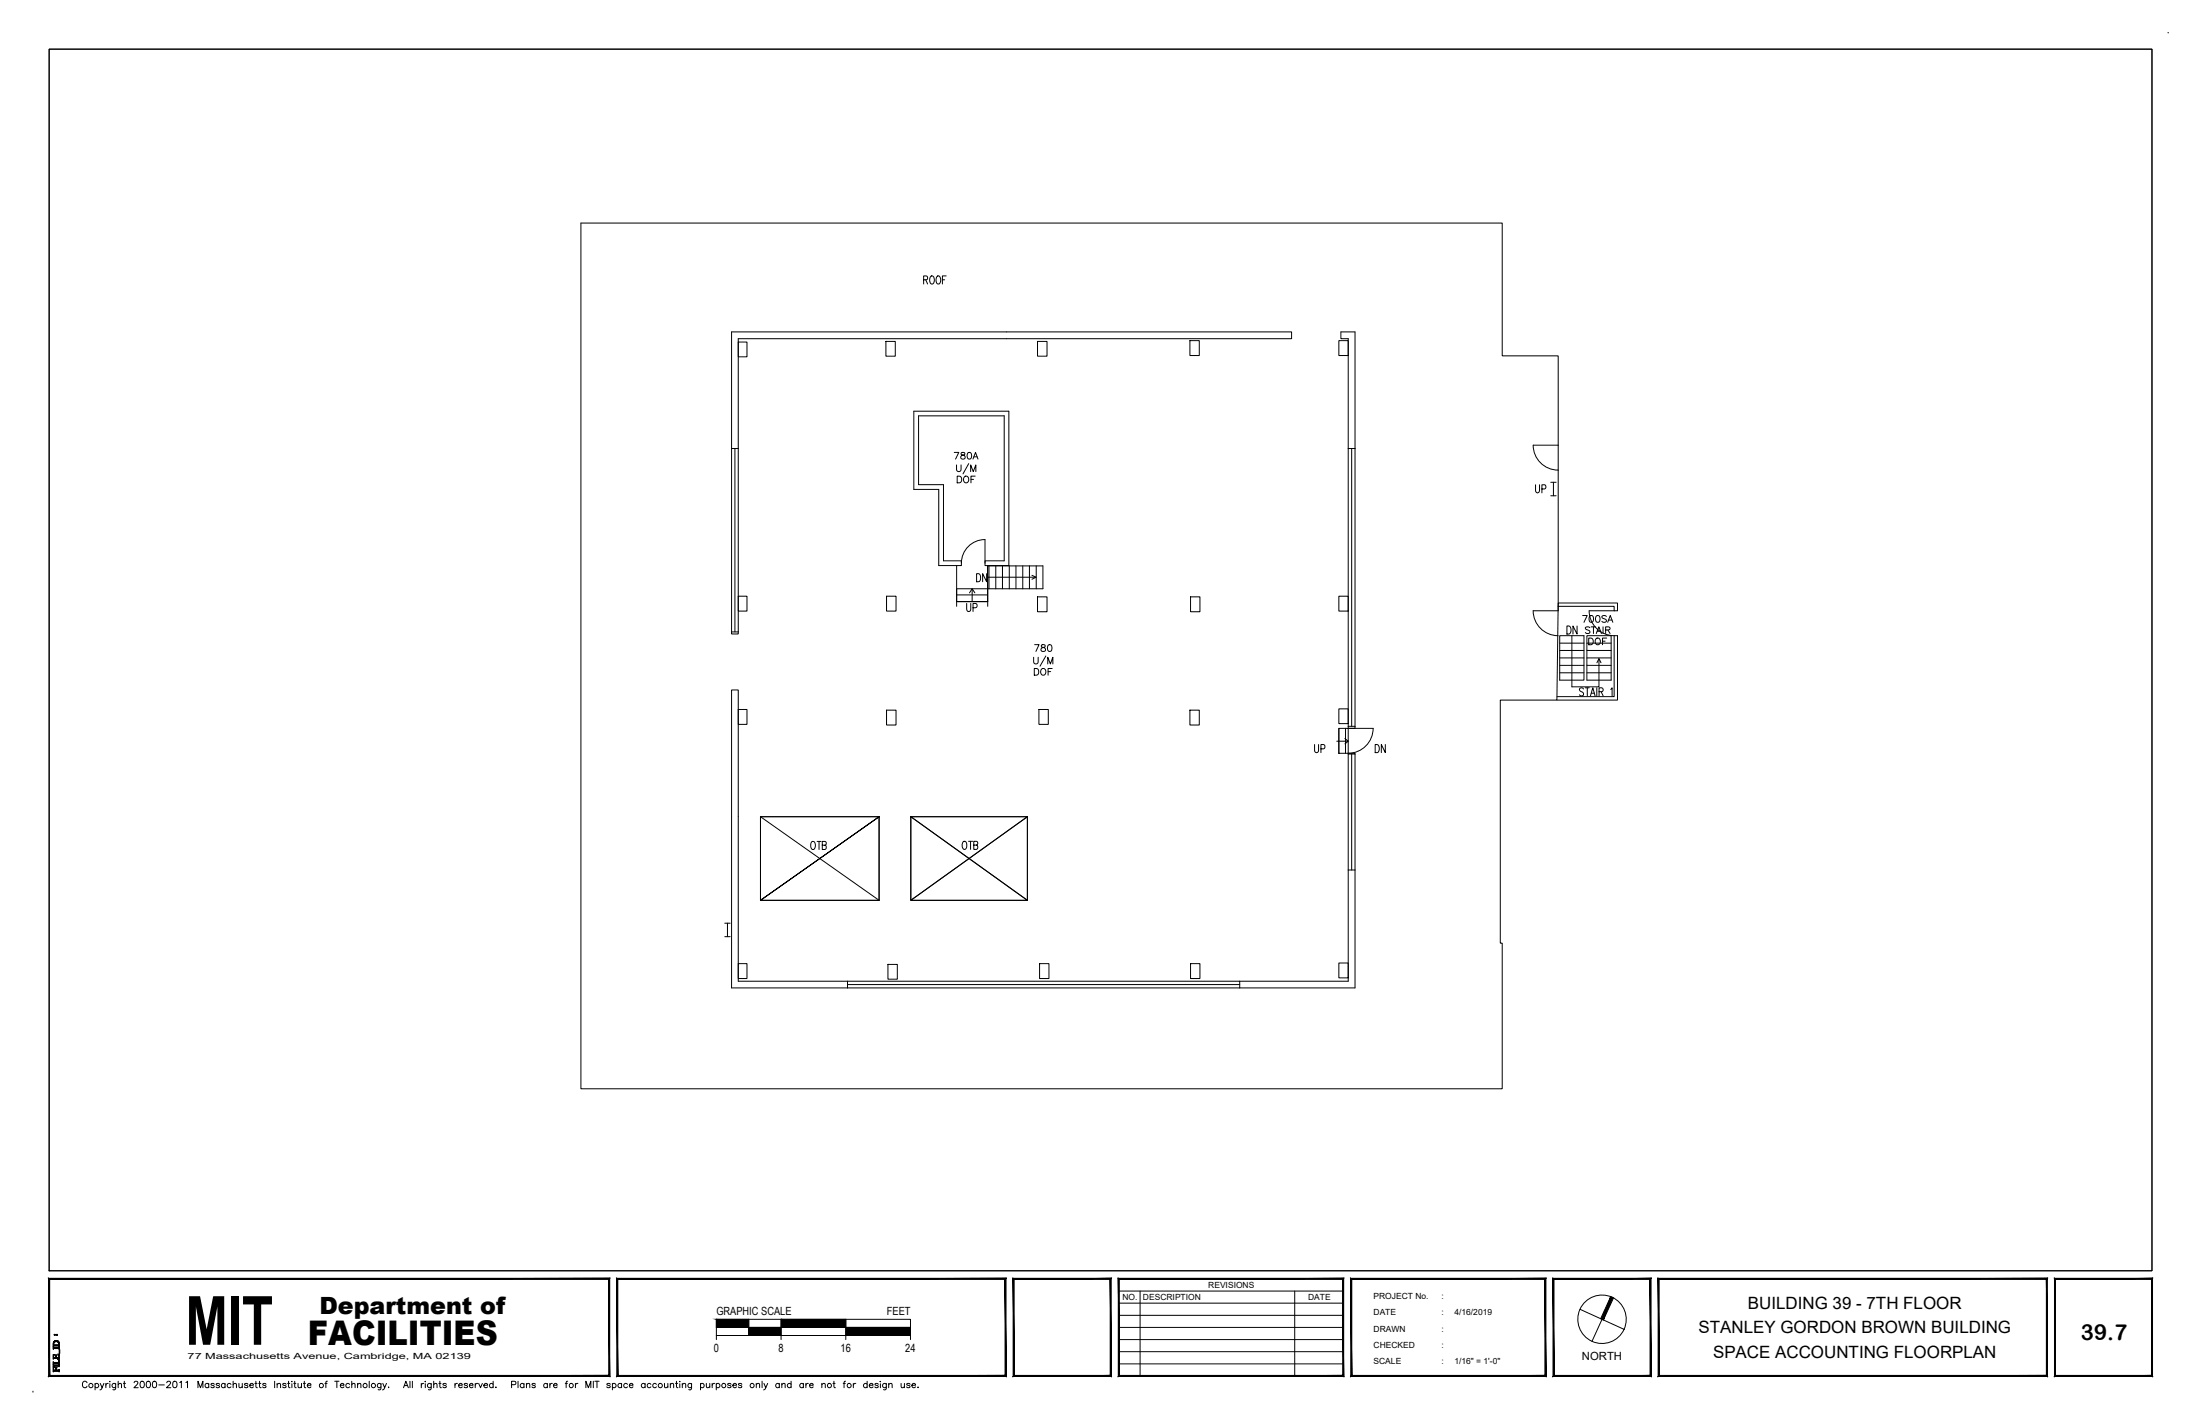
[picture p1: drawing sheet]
<svg xmlns="http://www.w3.org/2000/svg" width="432mm" height="279mm" viewBox="0 0 432 279" stroke-linecap="round" stroke-linejoin="round" font-family="sans-serif">
<g fill="none" stroke="#000" stroke-width=".2">
<path d="M9.6 9.6h412.8v239.7h-412.8zM425.5 6.5h.1M144.9 67.1h1.7v2.9h-1.7zM173.9 67h1.8v2.9h-1.8zM203.6 67h1.9v2.9h-1.9zM233.5 66.8h1.9v3h-1.9zM262.8 66.8h1.8v3h-1.8zM143.6 88h1.3M144.2 88v36M179.4 80.7h18.6v30.3h-4.7v-1h3.8v-28.4h-16.8v13.5h4.9v14.9h3.5v1h-4.5v-15h-4.8zM187.3 88.8h.9l-.6 1.3M187.7 91.2v1l.4 .3 .5-.2v-1.1"/>
<path d="M187.9 93.4h.4a.7 .7 0 0 1 .5 .7 .7 .7 0 0 1-.5 .6h-.4zM188.7 88.8l-.1 .3 .2 .2a.46 .46 0 0 1 .6 .2 .46 .46 0 0 1-.2 .6 .46 .46 0 0 1-.6-.3l.2-.4 .6-.3-.1-.3zM189.2 93.6l.2-.1a.62 .62 0 0 1 .8 .6 .62 .62 0 0 1-.8 .6l-.3-.5zM190 88.8a.43 .43 0 0 1 .6 .2l.1 .3a.57 .57 0 0 1-.5 .8 .83 .83 0 0 1-.2-1.3zM190.1 91l-1.1 2M190.5 92.5v-1.3l.5 1.3 .5-1.3v1.3M190.6 94.1h.5M191 90.1l.5-1.3 .5 1.3M191.1 89.6h.7M191.4 93.4h-.8v1.3M264.6 88h1.4M265.3 88v54.5"/>
<path d="M305.8 87.3v-17.5h-11v-26h-180.8v169.8h180.8v-28.5h-.3v-47.7h11.1l.2-19.1v-26.1M305.8 87.3h-4.9a4.9 4.9 0 0 0 4.9 4.9M305.8 87.3v4.9M144.9 117h1.7v2.9h-1.7zM174 117h1.9v2.9h-1.9zM187.8 115.5h6.1v2.5h-6.1zM187.8 111v8M188.7 110.5a4.6 4.6 0 0 1 4.6-4.6v4.6M190.8 115.5v2.5M193.9 111h10.8v4.5h-10.8zM193.9 111v8M193.9 113.3h9.4"/>
<path d="M196.8 111v4.5M198.1 111v4.5M199.4 111v4.5M200.7 111v4.5M202 111v4.5M202.5 112.9l.8 .4-.8 .4M203.4 111v4.5M203.6 117.1h1.9v2.9h-1.9zM233.7 117.1h1.8v2.9h-1.8zM262.8 117h1.8v2.9h-1.8zM305.8 119v.8h-4.9a4.9 4.9 0 0 0 4.9 4.9M305.8 119v-.7h11.7v1.5h-5.6a4.9 4.9 0 0 0 4.9 4.9"/>
<path d="M305.8 119h11v.8M143.6 124v-58.9h109.9v1.4h-108.6v57.5M143.6 124v.4h1.3v-.4M143.6 124h1.3M144.9 139.2h1.7v2.9h-1.7zM174 139.3h1.9v3h-1.9zM202.9 129v.9l.4 .4 .4-.2 .1-1.1M203 131.2h.4a.71 .71 0 0 1 .5 .6 .71 .71 0 0 1-.5 .7h-.4zM203.1 126.5h.8l-.6 1.3M203.9 139.2h1.9v2.9h-1.9zM204.4 131.4a.6 .6 0 0 1 .8 0 .6 .6 0 0 1-.1 .9 .6 .6 0 0 1-.8-.1 .6 .6 0 0 1 .1-.8zM204.4 126.5v.4l.6 .2 .2 .3a.44 .44 0 0 1-.4 .4 .44 .44 0 0 1-.5-.4l.2-.3 .6-.3v-.3z"/>
<path d="M205.3 128.7l-1.2 2M205.6 130.3v-1.3l.6 1.3 .4-1.3v1.3M205.7 131.8h.5M205.8 126.5a.43 .43 0 0 1 .6 .2l.1 .4a.57 .57 0 0 1-.5 .7 .85 .85 0 0 1-.2-1.3zM206.5 131.2h-.8v1.3M233.5 139.3h1.9v3h-1.9zM262.8 139.1h1.8v2.9h-1.8zM305.6 136.7h11.2v-12h.7v12.7h-11.9M306.1 124.7h4.8v8.7h-4.8zM306.1 127.6h4.8M306.1 129.1h4.8M306.1 130.5h4.8"/>
<path d="M306.1 132h4.8M308.5 124.7v10.1h5.3v-5.6M310.8 135.2a.4 .4 0 0 0-.6-.2 .4 .4 0 0 0 0 .7l.4 .1a.43 .43 0 0 1 .1 .7 .43 .43 0 0 1-.7-.2M311.1 135h.8M311.5 124.7h4.7v8.7h-4.7zM311.5 127.6h4.7M311.5 129.1h4.7M311.5 130.5h4.7M311.5 132h4.7M311.5 126.2h4.7M311.5 135v1.5M311.8 125.2h.5a.7 .7 0 0 1 .4 .6 .7 .7 0 0 1-.4 .7h-.5z"/>
<path d="M312.1 120.8a.43 .43 0 0 1 .6 .2l.1 .3a.57 .57 0 0 1-.5 .8 .85 .85 0 0 1-.2-1.3zM312.2 136.5l.4-1.5 .5 1.5M312.3 123h.9M312.3 136h.6M312.8 123v1.3M313.2 125.4a.6 .6 0 0 1 .9 .1 .6 .6 0 0 1-.1 .8 .6 .6 0 0 1-.9-.1 .6 .6 0 0 1 .1-.8zM313.3 124.3l.5-1.3 .5 1.3M313.3 120.8a.43 .43 0 0 1 .7 .2v.3a.57 .57 0 0 1-.5 .8 .85 .85 0 0 1-.2-1.3zM313.4 135v1.5M313.4 130l.4-.8 .4 .8M313.5 123.9h.6M313.9 135.7h.7l.1-.3-.1-.4h-.7v1.5"/>
<path d="M314.3 135.7l.4 .8M314.5 125.8h.5M314.6 123v1.3M315.1 123.6l.8-.1 .1-.3-.3-.2h-.6v1.3M315.3 121l-.3-.2-.6 .2 .1 .3 .7 .2 .1 .2v.2l-.3 .2-.6-.2M315.4 125.2h-.9v1.3M315.5 122.1l.6-1.3 .5 1.3M315.6 123.6l.4 .7M315.7 121.7h.7M316.1 135.3l.3-.3v1.5M262.4 145.4h2.2M262.8 142.9h1.8v4.9h-1.8z"/>
<path d="M262.8 142.9v4.9M264 144.9l.6 .5-.6 .6M264.1 142.9v4.9M264.6 142.9h4.9a4.9 4.9 0 0 1-4.9 4.9M264.6 147.9v44.6h-119.7v-57.1h-1.3v58.4h122.4v-45.9M264.6 147.9v-.1h1.4v.1M264.6 147.9h1.4M264.6 142.5h1.4M265.3 147.9v22.8M266 142.5v.4h-1.4M266 142.5v-77.4h-2.8v1.4h1.4v76.4M149.3 160.2h23.2v16.4h-23.2z"/>
<path d="M149.3 160.2h23.2v16.4h-23.2l23.2-16.4-23.2 16.4zM149.3 160.2l23.2 16.4M159.3 165.2l.2-.1a.86 .86 0 0 1 .6 .6 .86 .86 0 0 1-.3 .9l-.1 .1a.89 .89 0 0 1-.4-1.5zM160.4 165.1h.8M160.8 165.1v1.6M161.4 165.8h.7l.1-.3-.1-.3-.7-.1v1.6h.5l.2-.2v-.5l-.2-.2M178.8 160.2h22.8v16.4zM178.8 176.6l22.8-16.4v16.4zM178.8 160.2l22.8 16.4h-22.8zM189.1 165.1h.1a.87 .87 0 0 1 .3 1.5l-.1 .1a.89 .89 0 0 1-.3-1.6zM190.1 165.1h.8M190.5 165.1v1.6"/>
<path d="M191.1 165.8l.7-.1 .1-.2-.1-.4h-.7v1.6h.5l.2-.2 .1-.4-.3-.3M264.6 170.7h1.4M142.3 183.8h1M142.3 181.1h1M142.8 181.1v2.7M144.9 189.1h1.7v2.9h-1.7zM166.3 193.2h77M166.3 192.5v1.3M174.3 189.2h1.8v2.9h-1.8zM204 189.1h1.9v2.9h-1.9zM233.7 189.1h1.8v2.9h-1.8zM243.3 192.5v1.3"/>
<path d="M262.8 188.9h1.8v3h-1.8zM140.6 258.9h38.1v3.1h-38.1zM147 258.9v3.1M153.3 258.9v3.9M166 258.9v3.9M219.7 253.3h43.9M219.7 255.7h43.9M219.7 258.1h43.9M223.8 253.3v16.7M254.1 253.3v16.7M310.1 256.9l8.7 3.9M316.4 254.5l-3.9 8.7"/>
<path d="M6.5 273.1h.1M10.4 268.2v1l.1-.2 1.1 .1M10.4 268.2h.3l-.2 .2v.4M10.4 267.7v.5l.1-.1M10.4 265.8h.3l-.2 .1v.5h.5M10.4 265.8v.9l.1-.2h1M10.4 264.3v.4l.1-.1M10.4 267.7h.1M10.4 264.3h.1M10.5 268.2v.9M10.5 267.7v.1h1.1M10.5 267.8v.3"/>
<path d="M10.5 267.2v.4M10.5 265.8v.8M10.5 264.3v.1h1M10.5 264.3v.4M10.5 263.5v.6M10.5 267.3v.2M10.5 264.4v.2M10.5 264.6h1M10.5 267.9h1.1M10.5 264.5h1.1M10.5 268.4v-.2v.8M10.5 268.9h1"/>
<path d="M10.5 268.9h1.1zM10.5 268.8h.5M10.5 267.5h1zM10.5 267.5h1M10.5 267.4h1M10.5 266.5h1zM10.5 266.4h1zM10.5 266v-.2v.7M10.5 263.4v.7M10.5 267.5h.1M10.5 266.4h1M10.5 268.2v.1z"/>
<path d="M10.5 263.3v.3M10.5 263.9v.2M10.5 263.9h1M10.6 267.9l-.1 .1M10.6 268h.9M10.6 267.3l-.1 .2M10.6 264h.9zM10.6 264h.9M10.6 263.9h.9M10.6 263.3v.2M10.6 263.5l-.1 .4M10.6 265.8l-.1 .1"/>
<path d="M10.6 264.4h.9M10.6 264.6h-.1M10.6 268.2h.1M10.6 265.8h.1M10.6 263.2v.3M10.6 263.2l-.2 1 .2-.1h1M10.6 263.4v-.2h.9v.2M10.6 263.3h.1M10.6 263.2h.3M10.6 263.4v.1M10.6 263.3h.2M10.6 263.2h.8"/>
<path d="M10.6 261.9h.2M10.7 263.3l-.1 .1M10.7 263.2h.7M10.7 261.9h.1M10.7 261.8h.1zM10.7 262h.1zM10.7 263.1l-.1 .1M10.7 263.1h.7M10.7 265.8h-.1M10.7 263.3a.52 .52 0 0 1 .7 0 .52 .52 0 0 1 .1 .6M10.7 263.3h.1M10.8 263.1h.5"/>
<path d="M10.9 263.1h.4M10.9 268.4h.2M10.9 265.9h.2M10.9 263h.3M10.9 263l.4 .1M10.9 263l-.2 .1M10.9 268.4h-.1h.4l-.2 .1v.3M10.9 268.4l.1 .4M10.9 265.9l.1 .5M10.9 265.9h-.1h.4l-.2 .1v.4M11 268.4h.1M11 265.9h.1"/>
<path d="M11 266h.1M11 268.5v.3M11 266v.4M11 268.8h.5l.1-.1v.5v-.1M11 266.4l.5-.1v-.5l-.2-.1 .3 .1v.9l-.1-.2M11.1 261.9h.2M11.1 262h.2h-.2M11.1 261.8h.1h-.1M11.2 263.2h.3l-.2 .1M11.3 263.1h.1M11.3 263.3h.2h-.1M11.3 263.1h-.6h.7"/>
<path d="M11.3 266.7l.2 .1M11.4 263.1l.2 .4v.7v-.1M11.4 265.7l.1 .1v.1M11.4 266.8h.1M11.5 267.3v-.4l-.2-.2 .3 .1v.8M11.5 267.3h-1l-.1-.1v.4M11.5 263.3h-.1M11.5 266.8h.1M11.5 265.8h.1M11.5 268l-1 .1M11.5 267.5h-.9l-.2 .1M11.5 267.5l.1 .1"/>
<path d="M11.5 266.8v.1M11.5 264.6h-1M11.5 263.2v.3M11.5 267.3h.1M11.5 266.9v-.1v.7M11.5 267.3v.2M11.5 266.3v.2zM11.5 263.3v.2M11.5 268h.1M11.5 266.3v.2M11.5 263.8v.3v-.2M11.5 263.3v.3"/>
<path d="M11.6 269h-1.1h1.1M11.6 268.8v.2M11.6 267.8v.2M11.6 267.5v-.7v.8M11.6 266.5v-.7v.8M11.6 264.4v-.1v.4l-.1-.1M11.6 264.4h-.1M11.6 264.4v.2M11.6 267.8l-.1 .1M11.6 263.4v.7M11.6 268.8v.3M11.6 267.7v.5l-.1-.2"/>
<path d="M11.6 267.7v.1M11.6 267.8v.3M11.6 264.3v.4M11.6 263.5v.6M11.6 264.8l.1 .8zM11.7 264.8v.8zM17.1 271.3a.46 .46 0 0 0-.6-.3 .46 .46 0 0 0-.3 .5 .53 .53 0 0 0 .1 .7 .53 .53 0 0 0 .7-.1l.1-.1M18.7 271.6a.4 .4 0 0 1 .6 0 .4 .4 0 0 1 0 .6 .4 .4 0 0 1-.6-.1M18.7 271.4v1.3M19.7 271.4l.3 .9 .4-.9M20 272.3l-.1 .2-.3 .2M20.8 271.4v.9"/>
<path d="M21.2 271.4l-.3 .1-.1 .3M21.6 271v.1zM21.6 271.5v.8M22.7 271.4l-.1 1.2-.1 .1-.3-.1M22.7 271.6a.4 .4 0 0 0-.6 0 .4 .4 0 0 0 0 .6 .4 .4 0 0 0 .6-.1M23.2 271.7l.3-.3 .3 .1v.8M23.2 271v1.3M24.2 271.4h.4M24.4 271v1l.3 .3M26.3 271.3l.2-.2 .3-.1 .3 .4-.8 .9h.8M27.7 271.1a.41 .41 0 0 1 .6 .2v.3a.57 .57 0 0 1-.3 .7h-.2a.83 .83 0 0 1-.1-1.2zM28.9 271.1a.41 .41 0 0 1 .6 .2v.3a.57 .57 0 0 1-.3 .7h-.1a.83 .83 0 0 1-.2-1.2z"/>
<path d="M30.1 271.1a.39 .39 0 0 1 .6 .2v.3a.57 .57 0 0 1-.3 .7h-.1a.8 .8 0 0 1-.2-1.2zM31.2 271.7h1.1M32.7 271.3l.2-.2 .3-.1 .3 .4-.8 .9h.8M34.1 271.1a.41 .41 0 0 1 .6 .2v.3a.56 .56 0 0 1-.3 .7l-.5-.3v-.4zM35.3 271.3l.3-.3v1.3M36.5 271.3l.3-.3v1.3M38.9 272.3v-1.3l.4 1.3 .5-1.3v1.3M41 271.6a.4 .4 0 0 0-.6 0 .4 .4 0 0 0 0 .6 .4 .4 0 0 0 .6-.1M41 271.4v.9M42.1 271.6l-.3-.2-.3 .1v.2l.5 .2 .1 .2-.3 .2-.4-.2M43.1 271.6l-.3-.2-.3 .1v.2l.5 .2 .1 .2-.3 .2-.4-.2M44.2 271.6a.4 .4 0 0 0-.6 0 .4 .4 0 0 0 0 .6 .4 .4 0 0 0 .6-.1"/>
<path d="M44.2 271.4v.9M45.3 271.6a.41 .41 0 0 0-.6 0 .41 .41 0 0 0 0 .6 .41 .41 0 0 0 .6-.1M45.8 271.7l.3-.3 .2 .1 .1 .8M45.8 271v1.3M46.9 271.4l.1 .8 .3 .1 .3-.3M47.6 271.4v.9M48.7 271.6l-.3-.2-.4 .1v.2l.6 .2 .1 .2-.3 .2-.4-.2M49 271.8h.7a.41 .41 0 0 0-.6-.3 .41 .41 0 0 0 .1 .7l.3 .1 .2-.2M50 271.4h.5M50.2 271v1l.3 .3M50.8 271.4h.4M50.9 271v1l.1 .2 .3 .1"/>
<path d="M52.2 271.6l-.2-.2-.4 .1v.2l.5 .2 .1 .2-.2 .2-.4-.2M53.9 271v1.3M54.4 271.7l.3-.3 .3 .1 .1 .8M54.4 271.4v.9M56.1 271.6l-.2-.2-.4 .1v.2l.6 .2v.2l-.2 .2-.4-.2M56.4 271.4h.5M56.6 271v1l.3 .3M57.3 271v.1zM57.3 271.5v.8M57.7 271.4h.4M57.8 271v1l.3 .3M58.5 271.4l.1 .8 .3 .1 .3-.3"/>
<path d="M59.2 271.4v.9M59.5 271.4h.5M59.7 271v1l.1 .2 .2 .1M60.3 271.8h.7a.4 .4 0 0 0-.4-.3 .4 .4 0 0 0-.4 .4 .4 .4 0 0 0 .4 .4l.4-.2M63.8 271.4h.4M64.3 271l-.3 .1v1.2M65.7 271h.8M66.1 271v1.3M66.8 271.8h.7a.41 .41 0 0 0-.6-.3 .41 .41 0 0 0 .1 .7l.3 .1 .2-.2M68.6 271.6a.41 .41 0 0 0-.6 0 .41 .41 0 0 0 0 .6 .41 .41 0 0 0 .6-.1M69 271.7l.3-.3 .3 .1 .1 .8M69 271v1.3"/>
<path d="M70.2 271.7l.3-.3 .3 .1v.8M70.2 271.4v.9M72.5 271v1.3M74.8 271.4l-.1 1.2-.2 .1-.3-.1M74.8 271.6a.4 .4 0 0 0-.6 0 .4 .4 0 0 0 0 .6 .4 .4 0 0 0 .6-.1M75.1 271.4l.4 .9 .4-.9M75.5 272.3l-.1 .2-.3 .2M76.3 272.2v.1zM79.2 272.3l.5-1.3 .5 1.3M79.4 271.9h.6M80.5 271v1.3M80.9 271v1.3"/>
<path d="M82.7 271.4v.9M83.2 271.4l-.3 .1-.2 .3M83.5 271v.1zM83.5 271.5v.8M84.6 271.4v1.2l-.2 .1-.3-.1M84.6 271.6a.41 .41 0 0 0-.6 0 .41 .41 0 0 0 0 .6 .41 .41 0 0 0 .6-.1M85.1 271.7l.3-.3 .3 .1 .1 .8M85.1 271v1.3M86.1 271.4h.5M86.3 271v1l.3 .3M87.6 271.6l-.3-.2-.3 .1v.2l.5 .2 .1 .2-.3 .2-.4-.2M89.3 271.4v.9"/>
<path d="M89.8 271.4l-.3 .1-.2 .3M90 271.8h.7a.4 .4 0 0 0-.4-.3 .4 .4 0 0 0-.4 .4 .4 .4 0 0 0 .4 .4l.4-.2M91.8 271.6l-.3-.2-.3 .1v.2l.5 .2 .1 .2-.3 .2-.4-.2M92.1 271.8h.8a.4 .4 0 0 0-.5-.3 .4 .4 0 0 0-.3 .4 .4 .4 0 0 0 .3 .4l.5-.2M93.3 271.4v.9M93.8 271.4l-.3 .1-.2 .3M94 271.4l.3 .9 .4-.9M95 271.8h.7a.4 .4 0 0 0-.5-.3 .4 .4 0 0 0-.2 .6 .4 .4 0 0 0 .6 .1l.1-.1M96.8 271.6a.4 .4 0 0 0-.6 0 .4 .4 0 0 0 0 .6 .4 .4 0 0 0 .6-.1M96.8 271v1.3M97.3 272.2v.1zM100.4 271.7l.7-.1 .1-.5-.8-.1v1.3"/>
<path d="M101.7 271v1.3M102.8 271.6a.41 .41 0 0 0-.6 0 .41 .41 0 0 0 0 .6 .41 .41 0 0 0 .6-.1M102.8 271.4v.9M103.3 271.7l.3-.3 .3 .1 .1 .8M103.3 271.4v.9M105.1 271.6l-.3-.2-.3 .1v.2l.5 .2 .1 .2-.3 .2-.4-.2M107.4 271.6a.4 .4 0 0 0-.6 0 .4 .4 0 0 0 0 .6 .4 .4 0 0 0 .6-.1M107.4 271.4v.9M107.9 271.4v.9M108.4 271.4l-.3 .1-.2 .3M108.6 271.8h.8a.4 .4 0 0 0-.5-.3 .4 .4 0 0 0-.3 .4 .4 .4 0 0 0 .3 .4l.5-.2M110.9 271.4h.5"/>
<path d="M111.4 271l-.2 .1-.1 .2v1M112.9 271.4v.9M113.4 271.4l-.3 .1-.2 .3M115 272.3v-1.3l.5 1.3 .5-1.3v1.3M116.5 271v1.3M116.7 271h.9M117.2 271v1.3M119.8 271.6l-.3-.2-.3 .1v.2l.5 .2 .1 .2-.3 .2-.4-.2M120.2 271.6a.4 .4 0 0 1 .6 0 .4 .4 0 0 1 0 .6 .4 .4 0 0 1-.6-.1M120.2 271.4v1.3M122 271.6a.4 .4 0 0 0-.6 0 .4 .4 0 0 0 0 .6 .4 .4 0 0 0 .6-.1M122 271.4v.9"/>
<path d="M123.2 271.6a.41 .41 0 0 0-.6 0 .41 .41 0 0 0 0 .6 .41 .41 0 0 0 .6-.1M123.5 271.8h.7a.41 .41 0 0 0-.6-.3 .41 .41 0 0 0 .1 .7l.3 .1 .2-.2M126.6 271.6a.41 .41 0 0 0-.6 0 .41 .41 0 0 0 0 .6 .41 .41 0 0 0 .6-.1M126.6 271.4v.9M127.8 271.6a.4 .4 0 0 0-.6 0 .4 .4 0 0 0 0 .6 .4 .4 0 0 0 .6-.1M128.8 271.6a.4 .4 0 0 0-.6 0 .4 .4 0 0 0 0 .6 .4 .4 0 0 0 .6-.1M130.4 271.4l.1 .8 .3 .1 .3-.3M131.1 271.4v.9M131.6 271.7l.3-.3 .3 .1v.8M131.6 271.4v.9M132.6 271.4h.4M132.8 271v1l.3 .3"/>
<path d="M133.4 271v.1zM133.4 271.5v.8M133.9 271.7l.3-.3 .3 .1 .1 .8M133.9 271.4v.9M135.7 271.4v1.2l-.2 .1-.3-.1M135.7 271.6a.4 .4 0 0 0-.6 0 .4 .4 0 0 0 0 .6 .4 .4 0 0 0 .6-.1M137.5 271.6a.4 .4 0 0 1 .6 0 .4 .4 0 0 1 0 .6 .4 .4 0 0 1-.6-.1M137.5 271.4v1.3M138.6 271.4l.1 .8 .3 .1 .3-.3M139.3 271.4v.9M139.8 271.4v.9M140.3 271.4l-.3 .1-.2 .3"/>
<path d="M140.6 271.6a.4 .4 0 0 1 .6 0 .4 .4 0 0 1 0 .6 .4 .4 0 0 1-.6-.1M140.6 271.4v1.3M140.6 260.4h38.1M140.6 262v.8M143.5 271.6l-.3-.2-.3 .1v.2l.5 .2 .1 .2-.3 .2-.4-.2M143.8 271.8h.8a.41 .41 0 0 0-.7-.3 .41 .41 0 0 0 .1 .7l.3 .1 .3-.2M145.6 271.6l-.3-.2-.3 .1v.2l.5 .2 .1 .2-.3 .2-.4-.2M148.4 271.7l.3-.3 .3 .1 .1 .8M148.4 271.4v.9M149.6 271v1.3M149.9 271.4l.4 .9 .4-.9M150.3 272.3l-.1 .2-.3 .2"/>
<path d="M153 271.6a.4 .4 0 0 0-.6 0 .4 .4 0 0 0 0 .6 .4 .4 0 0 0 .6-.1M153 271.4v.9M153.5 271.7l.2-.3 .4 .1v.8M153.5 271.4v.9M155.3 271.6a.41 .41 0 0 0-.6 0 .41 .41 0 0 0 0 .6 .41 .41 0 0 0 .6-.1M155.3 271v1.3M157.7 271.6a.4 .4 0 0 0-.6 0 .4 .4 0 0 0 0 .6 .4 .4 0 0 0 .6-.1M157.7 271.4v.9M158.2 271.4v.9M158.7 271.4l-.4 .1-.1 .3M158.9 271.8h.7a.4 .4 0 0 0-.4-.3 .4 .4 0 0 0-.4 .4 .4 .4 0 0 0 .4 .4l.4-.2M161.3 271.7l.3-.3 .3 .1 .1 .8"/>
<path d="M161.3 271.4v.9M163.5 271.4h.4M163.7 271v1l.3 .3M165.5 271.4h.4M166 271l-.3 .1v.2v1M167.5 271.4v.9M168 271.4l-.3 .1-.2 .3M170.2 271.6a.4 .4 0 0 0-.6 0 .4 .4 0 0 0 0 .6 .4 .4 0 0 0 .6-.1M170.2 271v1.3M170.6 271.8h.8a.4 .4 0 0 0-.6-.3 .4 .4 0 0 0-.2 .6 .4 .4 0 0 0 .6 .1l.2-.1M172.4 271.6l-.3-.2-.3 .1v.2l.5 .2 .1 .2-.3 .2-.4-.2M172.7 271.1h.2z"/>
<path d="M172.8 271.5v.8M174 271.4l-.1 1.2-.2 .1-.3-.1M174 271.6a.41 .41 0 0 0-.6 0 .41 .41 0 0 0 0 .6 .41 .41 0 0 0 .6-.1M174.4 271.7l.3-.3 .3 .1 .1 .8M174.4 271.4v.9M176.9 271.4v.8l.3 .1 .3-.3M177.5 271.4v.9M178.6 271.6l-.2-.2-.4 .1v.2l.6 .2v.2l-.2 .2-.5-.2M178.7 262v.8M179 271.8h.7a.41 .41 0 0 0-.7-.3 .41 .41 0 0 0 .1 .7l.4 .1 .2-.2M180.1 272.2h.1zM219.7 260.4h43.9"/>
<path d="M219.7 262.8h43.9M219.7 265.2h43.9M219.7 267.6h43.9"/>
<circle cx="314.4" cy="258.9" r="4.8"/>
<circle cx="11.2" cy="261.9" r=".1"/>
<circle cx="17.8" cy="271.9" r=".43"/>
<circle cx="63.1" cy="271.9" r=".43"/>
<circle cx="71.7" cy="271.9" r=".43"/>
<circle cx="73.3" cy="271.9" r=".43"/>
<circle cx="112.1" cy="271.8" r=".42"/>
<circle cx="129.6" cy="271.9" r=".43"/>
<circle cx="142.1" cy="271.8" r=".42"/>
<circle cx="147.6" cy="271.8" r=".42"/>
<circle cx="162.8" cy="271.8" r=".42"/>
<circle cx="166.7" cy="271.8" r=".42"/>
</g>
<g fill="#000" stroke="#000" stroke-width=".2">
<path d="M140.6 258.9l6.4 1.5v-1.5zM140.6 258.9l6.4 1.5h-6.4z"/>
<path d="M153.3 258.9l12.7 1.5v-1.5zM153.3 258.9l12.7 1.5h-12.7z"/>
<path d="M316.1 254.4l-1.9 4.3 .5 .3zM316.1 254.4l.6 .2-2 4.4z"/>
<path d="M9.5 270.1h110.2l-.2-.2zM9.8 269.9h109.7l-110 .2zM9.5 250.8v19.3l.3-.2zM9.5 250.8l.3 .2v18.9zM9.5 250.8l.3 .2 109.9-.2zM9.8 251l109.9-.2-.2 .2zM119.7 250.8l-.2 .2 .2 19.1zM119.5 251l.2 19.1-.2-.2z"/>
<path d="M147 260.4l6.3 1.6v-1.6zM147 260.4l6.3 1.6h-6.3z"/>
<path d="M166 260.4l12.7 1.6v-1.6zM166 260.4l12.7 1.6h-12.7z"/>
<path d="M121.1 270.1h76.4l-.2-.2zM121.3 269.9h76l-76.2 .2zM121.1 250.8v19.3l.2-.2zM121.1 250.8l.2 .2v18.9zM121.1 250.8l.2 .2 76.2-.2zM121.3 251l76.2-.2-.2 .2zM197.5 250.8l-.2 .2 .2 19.1zM197.3 251l.2 19.1-.2-.2z"/>
<path d="M199 269.9l-.1 .2 19-.2zM198.9 270.1l19-.2 .2 .2zM217.9 251v18.9l.2 .2zM218.1 250.8v19.3l-.2-19.1zM199 251h18.9l.2-.2zM198.9 250.8h19.2l-19.1 .2zM198.9 250.8l.1 19.1v-18.9zM198.9 250.8l.1 19.1-.1 .2z"/>
<path d="M219.7 269.9l-.2 .2 44-.2zM219.5 270.1l44-.2 .2 .2zM263.5 251v18.9l.2 .2zM263.7 250.8v19.3l-.2-19.1zM219.7 251h43.8l.2-.2zM219.5 250.8h44.2l-44 .2zM219.5 250.8l.2 19.1v-18.9zM219.5 250.8l.2 19.1-.2 .2z"/>
<path d="M265.3 269.9l-.2 .2 38.1-.2zM265.1 270.1l38.1-.2 .2 .2zM303.2 251v18.9l.2 .2zM303.4 250.8v19.3l-.2-19.1zM265.3 251h37.9l.2-.2zM265.1 250.8h38.3l-38.1 .2zM265.1 250.8l.2 19.1v-18.9zM265.1 250.8l.2 19.1-.2 .2z"/>
<path d="M305 269.9l-.2 .2 19.1-.2zM304.8 270.1l19.1-.2 .2 .2zM323.9 251v18.9l.2 .2zM324.1 250.8v19.3l-.2-19.1zM305 251h18.9l.2-.2zM304.8 250.8h19.3l-19.1 .2zM304.8 250.8l.2 19.1v-18.9zM304.8 250.8l.2 19.1-.2 .2z"/>
<path d="M325.5 270.1h76.3l-.1-.2zM325.6 269.9h76.1l-76.2 .2zM325.5 250.8v19.3l.1-.2zM325.5 250.8l.1 .2v18.9zM325.5 250.8l.1 .2 76.2-.2zM325.6 251l76.2-.2-.1 .2zM401.8 250.8l-.1 .2 .1 19.1zM401.7 251l.1 19.1-.1-.2z"/>
<path d="M403.4 269.9l-.2 .2 19.1-.2zM403.2 270.1l19.1-.2 .2 .2zM422.3 251v18.9l.2 .2zM422.5 250.8v19.3l-.2-19.1zM403.4 251h18.9l.2-.2zM403.2 250.8h19.3l-19.1 .2zM403.2 250.8l.2 19.1v-18.9zM403.2 250.8l.2 19.1-.2 .2z"/>
</g>
<text font-size="13.3" x="36.4" y="263.9">MIT</text>
<text font-size="6.7" x="60.4" y="263.9">FACILITIES</text>
<g font-size="4.9">
<text x="300.6" y="98.1">UP</text>
<text x="188.7" y="121.4">UP</text>
</g>
<text font-size="4.7" x="62.7" y="257.7">Department of</text>
<g font-size="4.4">
<text x="180.3" y="56.8">ROOF</text>
<text x="190.9" y="115.4">DN</text>
<text x="306.6" y="125.6">DN</text>
<text x="257.2" y="148.9">UP</text>
<text x="269.2" y="148.9">DN</text>
</g>
<text font-size="4.3" x="408.4" y="262.8">39.7</text>
<g font-size="3.3">
<text x="343.1" y="256.9">BUILDING 39 - 7TH FLOOR</text>
<text x="333.4" y="261.6">STANLEY GORDON BROWN BUILDING</text>
<text x="336.2" y="266.4">SPACE ACCOUNTING FLOORPLAN</text>
</g>
<g font-size="2.2">
<text x="140.6" y="258.1">GRAPHIC SCALE</text>
<text x="174.1" y="258.1">FEET</text>
<text x="140.1" y="265.2">0</text>
<text x="152.8" y="265.2">8</text>
<text x="165" y="265.2">16</text>
<text x="177.7" y="265.2">24</text>
<text x="310.5" y="266.8">NORTH</text>
</g>
<g font-size="1.7">
<text x="220.3" y="255.1">NO.</text>
<text x="224.3" y="255.1">DESCRIPTION</text>
<text x="237.1" y="252.7">REVISIONS</text>
<text x="256.8" y="255.1">DATE</text>
<text x="269.6" y="254.9">PROJECT No.</text>
<text x="282.9" y="254.9">:</text>
<text x="269.6" y="258.1">DATE</text>
<text x="269.6" y="261.3">DRAWN</text>
<text x="282.9" y="258.1">:</text>
<text x="282.9" y="261.3">:</text>
<text x="285.5" y="258.1">4/16/2019</text>
<text x="36.8" y="266.6">77 Massachusetts Avenue, Cambridge, MA 02139</text>
<text x="269.6" y="267.6">SCALE</text>
<text x="269.6" y="264.4">CHECKED</text>
<text x="282.9" y="267.6">:</text>
<text x="282.9" y="264.4">:</text>
<text x="285.5" y="267.6">1/16&quot; = 1'-0&quot;</text>
</g>
</svg>
